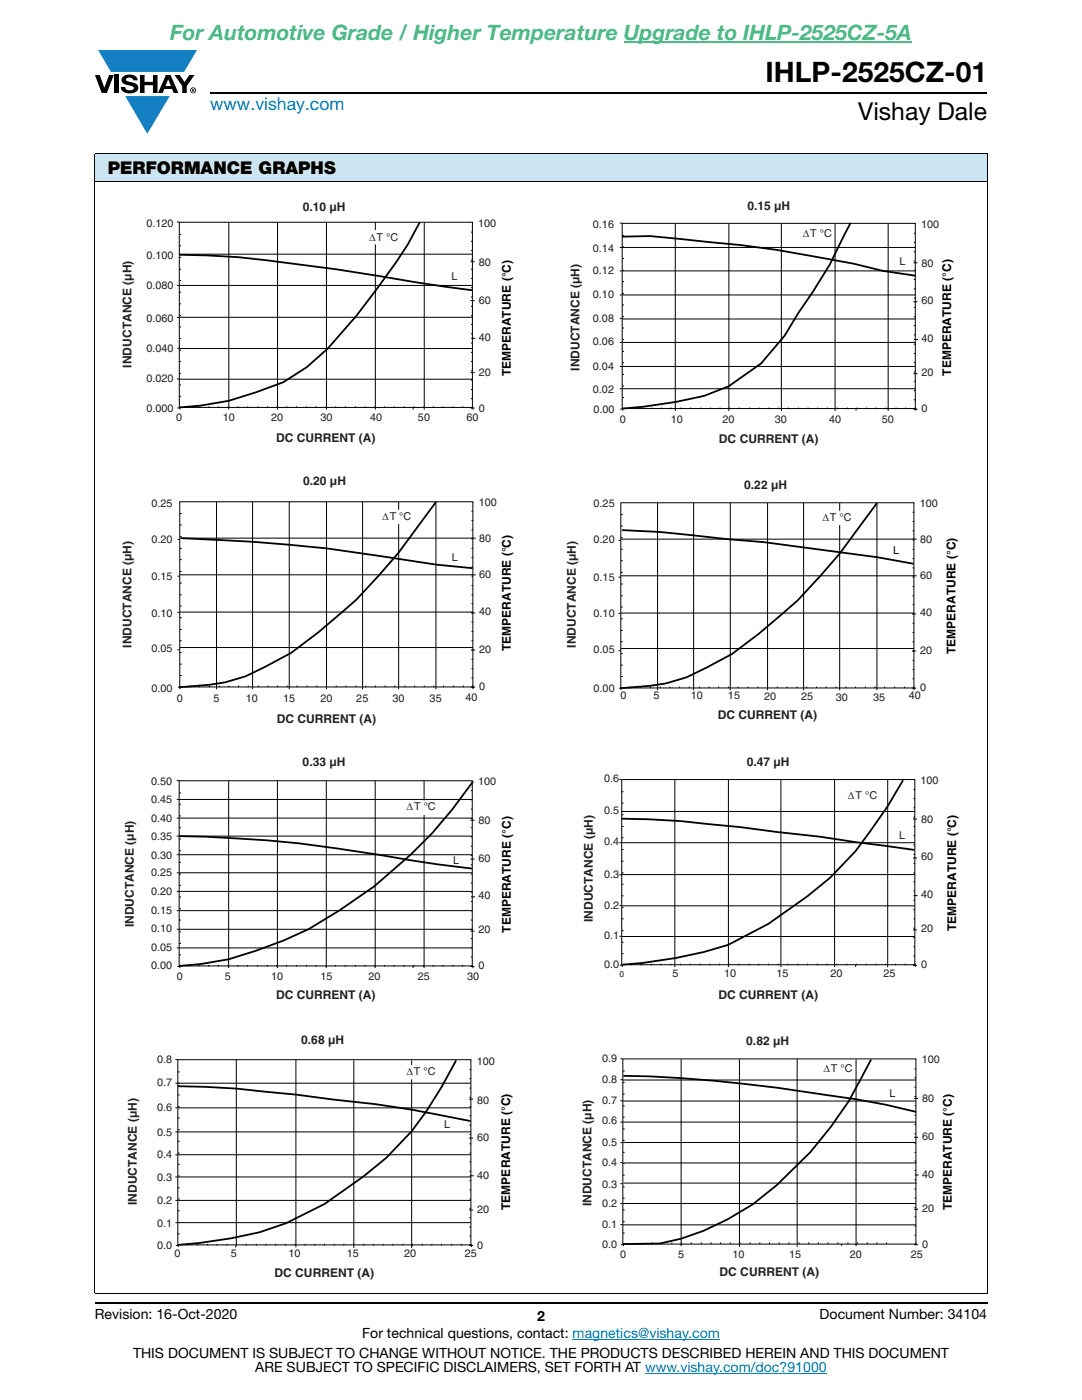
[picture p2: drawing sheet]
<svg xmlns="http://www.w3.org/2000/svg" width="216mm" height="279mm" viewBox="0 0 216 279" stroke-linecap="round" stroke-linejoin="round" font-family="sans-serif">
<g fill="#147fc3">
<path d="M19.6 10h19.7l-2.6 4.3h-1.1h-13.5z"/>
<path d="M25 19.2h8.9l-4.5 7.5z"/>
</g>
<g fill="#000">
<path d="M18.9 15h1l.9 2.5 1-2.5h.9l-1.4 3.6h-1zM22.9 15h.9v3.6h-.9zM24.6 15.3a2.1 2.1 0 0 1 2.8 .3l.1 .4h-.9a.79 .79 0 0 0-.7-.5 .79 .79 0 0 0-.8 .4l.3 .3 1 .2a1.08 1.08 0 0 1 1.2 1 1.08 1.08 0 0 1-1.1 1.2 1.73 1.73 0 0 1-2.4-1.2h.9a.96 .96 0 0 0 .8 .6 .96 .96 0 0 0 .9-.4 1.31 1.31 0 0 0-1.2-.6 1.03 1.03 0 0 1-1.1-.6 1.03 1.03 0 0 1 .2-1.1zM27.9 15h.9v1.3h1.7v-1.3h.9v3.6h-.9v-1.6h-1.7v1.6h-.9zM34.8 15h1.1l.9 1.4 1-1.4h1l-1.5 2.2v1.4h-.9v-1.4z"/>
<path d="M33.6 15.9l.5 1.3h-1.1zM33.1 15l-1.6 3.6h1l.3-.8h1.5l.3 .8h1l-1.6-3.6z"/>
<path d="M38.4 17.8h.2v.2h-.2zM38.3 17.7v.7h.1v-.3l.4 .3-.2-.3 .2-.2-.1-.2z"/>
<path d="M38.1 18a.46 .46 0 0 1 .9 0 .46 .46 0 0 1-.9 0zM37.9 18a.6 .6 0 0 0 1.2 0 .6 .6 0 0 0-1.2 0z"/>
</g>
<path d="M42 18.6h155M18.9 260h178.1" fill="none" stroke="#000" stroke-width=".36"/>
<path d="M124.5 8.3h57.4" fill="none" stroke="#4cbb84" stroke-width=".21"/>
<path d="M114.3 267.3h29.3M128.7 274h36.3" fill="none" stroke="#007ec4" stroke-width=".2"/>
<path d="M18.9 30.7h178.1v5.5h-178.1z" fill="#cce5f3"/>
<path d="M18.9 30.7h178.1M18.9 36.2h178.1M18.9 30.8v227.3M197 30.8v227.3M18.9 258.2h178.1" fill="none" stroke="#000" stroke-width=".2"/>
<path d="M35.8 44.4h58.5v36.9h-58.5z" fill="#fff"/>
<g fill="none" stroke="#000" stroke-width=".2">
<path d="M35.3 44.3h.4M35.3 57h.4M35.8 44.4h58.5v36.9h-58.5zM35.8 57h58.5M35.8 50.7h58.5M35.8 53.7h.3M35.8 46.8h.3M35.8 49.1h.3M35.8 51.4h.3M35.8 56h.3M35.8 58.3h.3M45.7 44.4v37.3"/>
<path d="M55.4 44.4v37.3M65.1 44.4v37.3M74.9 44.4v37.3M84.7 44.4v37.3M93.9 52.2h.8M93.9 60h.8M94 46.3h.3M94 48.2h.3M94 50h.3M94 51.9h.3M94 53.7h.3M94 55.6h.3"/>
<path d="M94 57.4h.3M94 59.3h.3M35.3 63.4h.4M35.3 75.6h.4M35.4 69.5h.4M35.8 75.7h58.5M35.8 63.3h58.5M35.8 69.6h58.5M35.8 67.6h.3M35.8 63h.3M35.8 72.2h.3M35.8 60.6h.3"/>
<path d="M35.8 65.2h.3M35.8 69.9h.3M35.8 74.5h.3M35.8 76.8h.3M35.8 79.1h.3M93.9 74.4h.8M94 61.1h.3M94 63h.3M94 64.8h.3M94 66.6h.3M94 68.5h.3M94 70.3h.3"/>
<path d="M94 72.2h.3M94 74h.3M94 75.9h.3M94 77.7h.3M94 79.6h.3M94 67.5h.8M35.4 81.4h.4M35.9 81.3v.4M37.7 81.1v.3M39.7 81.1v.3M41.7 81.1v.3M43.6 81.1v.3"/>
<path d="M45.6 81.1v.3M47.5 81.1v.3M49.4 81.1v.3M51.4 81.1v.3M53.4 81.1v.3M55.3 81.1v.3M57.2 81.1v.3M59.2 81.1v.3M61.2 81.1v.3M63.1 81.1v.3M65 81.1v.3M67 81.1v.3"/>
<path d="M68.9 81.1v.3M70.9 81.1v.3M72.9 81.1v.3M74.8 81.1v.3M76.7 81.1v.3M78.7 81.1v.3M80.7 81.1v.3M82.4 81.3v.4M82.6 81.1v.3M84.6 81.1v.3M86.5 81.1v.3M88.4 81.1v.3"/>
<path d="M90.4 81.1v.3M92.4 81.1v.3M93.9 81.4h.8M94.3 81.1v.3M94.4 81.3v.4"/>
</g>
<path d="M35.8 50.8a151.7 151.7 0 0 1 23.7 2l7.5 .9 15.4 2.5 11.8 1.7M83.8 44.4l-2.4 4.4a162.4 162.4 0 0 1-16 20.8l-4.2 3.7-4.7 3-5.5 2-5.4 1.7-5.6 1-4.2 .3" fill="none" stroke="#000" stroke-width=".36"/>
<path d="M72.9 46h6.3v2.6h-6.3z" fill="#fff"/>
<path d="M72.9 46h6.3v2.6h-6.3z" fill="none" stroke="#fff" stroke-width=".24"/>
<path d="M124.2 44.6h58.4v36.9h-58.4z" fill="#fff"/>
<g fill="none" stroke="#000" stroke-width=".2">
<path d="M123.7 49.4h.4M123.7 54.1h.4M123.7 44.5h.4M123.7 58.9h.4M124.2 44.6h58.4v36.9h-58.4zM124.2 58.9h58.4M124.2 49.4h58.4M124.2 54.1h58.4M124.2 47h.3M124.2 49.3h.3M124.2 51.6h.3M124.2 53.9h.3"/>
<path d="M124.2 56.2h.3M124.2 58.5h.3M134.7 44.6v36.9M145.4 44.6v36.9M155.9 44.6v36.9M166.6 44.6v36.9M177.2 44.6v36.9M182.3 52.5h.8M182.4 46.5h.3M182.4 48.4h.3M182.4 50.2h.3M182.4 52.1h.3"/>
<path d="M182.4 54h.3M182.4 55.8h.3M182.4 57.6h.3M182.4 59.5h.3M123.7 68.3h.4M123.7 77.6h.4M123.7 63.6h.4M123.7 73.1h.4M124.2 73.1h58.4M124.2 68.3h58.4M124.2 77.6h58.4M124.2 63.7h58.4"/>
<path d="M124.2 63.2h.3M124.2 72.4h.3M124.2 60.9h.3M124.2 65.5h.3M124.2 67.8h.3M124.2 70.1h.3M124.2 74.7h.3M124.2 77h.3M124.2 79.3h.3M182.3 60.2h.8M182.3 74.6h.8M182.4 61.4h.3"/>
<path d="M182.4 63.2h.3M182.4 65h.3M182.4 66.8h.3M182.4 68.7h.3M182.4 70.5h.3M182.4 72.4h.3M182.4 74.2h.3M182.4 76.1h.3M182.4 78h.3M182.4 79.8h.3M182.4 67.7h.8M123.8 81.6h.4"/>
<path d="M124.3 81.5v.5M126.1 81.3v.3M128 81.3v.3M130.1 81.3v.3M132 81.3v.3M133.9 81.3v.3M134.7 81.6v.4M135.9 81.3v.3M137.8 81.3v.3M139.8 81.3v.3M141.8 81.3v.3M143.7 81.3v.3"/>
<path d="M145.4 81.6v.4M145.6 81.3v.3M147.5 81.3v.3M149.5 81.3v.3M151.5 81.3v.3M153.4 81.3v.3M155.4 81.3v.3M155.9 81.6v.4M157.3 81.3v.3M159.3 81.3v.3M161.2 81.3v.3M163.2 81.3v.3"/>
<path d="M165.1 81.3v.3M166.6 81.6v.4M167 81.3v.3M169.1 81.3v.3M170.8 81.5v.4M171 81.3v.3M172.9 81.3v.3M174.8 81.3v.3M176.8 81.3v.3M177.2 81.6v.4M178.8 81.3v.3M180.7 81.3v.3"/>
<path d="M182.3 81.6h.8M182.7 81.3v.3M182.8 81.5v.5"/>
</g>
<path d="M124.2 47.2l5.5-.1 18.1 1.8 7.2 1 15.3 2.7 5.9 1.5 6.5 .9M169.7 44.5l-4.2 8.4-3.3 5.4-2.9 4.2-2.8 4.5-4.6 5.5-6.5 4.6-4.9 1.9-5.7 1.2-6.4 1-4.2 .3" fill="none" stroke="#000" stroke-width=".36"/>
<path d="M159.4 45.4h6.3v2.6h-6.3z" fill="#fff"/>
<path d="M159.4 45.4h6.3v2.6h-6.3z" fill="none" stroke="#fff" stroke-width=".24"/>
<path d="M35.9 100.1h58.5v37h-58.5z" fill="#fff"/>
<g fill="none" stroke="#000" stroke-width=".2">
<path d="M35.4 115h.4M35.4 107.6h.4M35.9 100.1h58.5v37h-58.5zM35.9 107.4h59M35.9 114.7h59M35.9 109.4h.3M35.9 118.7h.3M35.9 102.5h.3M35.9 104.8h.3M35.9 107.1h.3M35.9 111.7h.3M35.9 114h.3"/>
<path d="M35.9 116.4h.3M43.2 100.2v37.4M50.4 100.2v37.4M57.7 100.2v37.4M65.2 100.2v37.4M72.4 100.2v37.4M79.5 100.2v37.4M87 100.2v37.4M94.1 102h.3M94.1 103.9h.3M94.1 105.7h.3M94.1 107.6h.3"/>
<path d="M94.1 109.4h.3M94.1 111.3h.3M94.1 113.1h.3M94.1 115h.3M94.1 116.9h.3M94.1 118.7h.3M35.4 122.2h.4M35.4 129.7h.4M35.5 137.1h.4v.4M35.9 129.2h58.5M35.9 122.2h58.5M35.9 127.9h.3"/>
<path d="M35.9 121h.3M35.9 123.3h.3M35.9 125.6h.3M35.9 130.2h.3M35.9 132.5h.3M35.9 134.8h.3M37.8 136.8v.3M39.8 136.8v.3M41.8 136.8v.3M43.7 136.8v.3M45.7 136.8v.3M47.6 136.8v.3"/>
<path d="M49.5 136.8v.3M51.6 136.8v.3M53.5 136.8v.3M55.4 136.8v.3M57.3 136.8v.3M59.3 136.8v.3M61.3 136.8v.3M63.2 136.8v.3M67.1 136.8v.3M69 136.8v.3M71 136.8v.3M73 136.8v.3"/>
<path d="M74.9 136.8v.3M76.8 136.8v.3M78.8 136.8v.3M80.8 136.8v.3M82.7 136.8v.3M84.7 136.8v.3M86.6 136.8v.3M88.5 136.8v.3M90.5 136.8v.3M92.5 136.8v.3M94 122.3h.8M94 129.7h.8"/>
<path d="M94 137.1h.8M94.1 120.5h.3M94.1 124.2h.3M94.1 126h.3M94.1 127.9h.3M94.1 131.6h.3M94.1 133.4h.3M94.1 135.3h.3M94.4 136.8v.7"/>
</g>
<path d="M36.1 107.4a348.6 348.6 0 0 1 50.9 5.3l7.3 .7M87 100.2l-7.5 10.1-3.8 4.4-4.5 4.9-7.7 6.6-5.4 4.1-9.1 4.7-4.1 1.2-3.1 .5-5.9 .4" fill="none" stroke="#000" stroke-width=".36"/>
<path d="M75.5 101.8h6.3v2.7h-6.3z" fill="#fff"/>
<path d="M75.5 101.8h6.3v2.7h-6.3z" fill="none" stroke="#fff" stroke-width=".24"/>
<path d="M123.9 100.3h58.5v37h-58.5z" fill="#fff"/>
<g fill="none" stroke="#000" stroke-width=".2">
<path d="M123.4 115.2h.4M123.4 107.8h.4M123.9 100.3h58.5v37h-58.5zM123.9 107.6h59M123.9 114.9h59M123.9 109.6h.4M123.9 118.9h.4M123.9 102.7h.4M123.9 105h.4M123.9 107.3h.4M123.9 111.9h.4M123.9 114.2h.4"/>
<path d="M123.9 116.6h.4M131.2 100.4v37.4M138.4 100.4v37.4M145.7 100.4v37.4M153.2 100.4v37.4M160.4 100.4v37.4M167.5 100.4v37.4M175 100.4v37.4M182.1 102.2h.3M182.1 104.1h.3M182.1 105.9h.3M182.1 107.8h.3"/>
<path d="M182.1 109.6h.3M182.1 111.5h.3M182.1 113.3h.3M182.1 115.2h.3M182.1 117h.3M182.1 118.9h.3M123.4 122.4h.4M123.4 129.9h.4M123.5 137.3h.4v.4M123.9 129.4h58.5M123.9 122.4h58.5M123.9 128.1h.4"/>
<path d="M123.9 121.2h.4M123.9 123.5h.4M123.9 125.8h.4M123.9 130.4h.4M123.9 132.7h.4M123.9 135h.4M125.9 137v.3M127.8 137v.3M129.8 137v.3M131.7 137v.3M133.7 137v.3M135.6 137v.3"/>
<path d="M137.5 137v.3M139.6 137v.3M141.5 137v.3M143.4 137v.3M145.3 137v.3M147.3 137v.3M149.3 137v.3M151.2 137v.3M155.1 137v.3M157 137v.3M159 137v.3M161 137v.3"/>
<path d="M162.9 137v.3M164.8 137v.3M166.8 137v.3M168.8 137v.3M170.7 137v.3M172.7 137v.3M174.6 137v.3M176.5 137v.3M178.5 137v.3M180.5 137v.3M182 122.5h.8M182 129.9h.8"/>
<path d="M182 137.3h.8M182.1 120.7h.3M182.1 124.4h.3M182.1 126.2h.3M182.1 128.1h.3M182.1 131.8h.3M182.1 133.6h.3M182.1 135.5h.3M182.4 137v.7"/>
</g>
<path d="M124.1 105.8l7.5 .4 13.5 1.4 7.3 .6 22.6 3 7.3 1.3M175 100.4l-7.5 10.1-3.8 4.4-4.5 4.9-7.7 6.6-5.4 4.1-9.1 4.7-4.1 1.2-3.1 .5-5.9 .4" fill="none" stroke="#000" stroke-width=".36"/>
<path d="M163.3 102h6.3v2.7h-6.3z" fill="#fff"/>
<path d="M163.3 102h6.3v2.7h-6.3z" fill="none" stroke="#fff" stroke-width=".24"/>
<path d="M35.8 155.8h58.4v37h-58.4z" fill="#fff"/>
<g fill="none" stroke="#000" stroke-width=".2">
<path d="M35.3 155.8h.4M35.3 159.5h.4M35.8 155.8h58.4v37h-58.4zM35.8 159.5h58.4M35.8 158.2h.3M45.6 155.8v37.4M55.4 155.8v37.4M65.1 155.8v37.4M74.9 155.8v37.4M84.6 155.8v37.4M93.9 157.8h.4M93.9 159.6h.4"/>
<path d="M35.3 177.9h.4M35.3 174.2h.4M35.3 163.3h.4M35.3 166.9h.4M35.3 170.6h.4M35.8 174.2h58.4M35.8 163.3h58.4M35.8 166.9h58.4M35.8 170.6h58.4M35.8 177.9h58.4M35.8 165.2h.3M35.8 174.5h.3"/>
<path d="M35.8 160.5h.3M35.8 162.8h.3M35.8 167.4h.3M35.8 169.8h.3M35.8 172.1h.3M35.8 176.7h.3M35.8 179h.3M93.9 163.7h.8M93.9 171.5h.8M93.9 161.5h.4M93.9 163.3h.4M93.9 165.2h.4"/>
<path d="M93.9 167h.4M93.9 168.9h.4M93.9 170.7h.4M93.9 172.6h.4M93.9 174.5h.4M93.9 176.2h.4M93.9 178.1h.4M93.9 179.9h.4M94 179h.8M35.3 185.5h.4M35.3 181.7h.4M35.3 189.2h.4"/>
<path d="M35.4 192.9h.4M35.8 185.5h58.5M35.8 189.2h58.4M35.8 181.7h58.4M35.8 183.6h.3M35.8 181.4h.3M35.8 186h.3M35.8 188.3h.3M35.8 190.6h.3M35.9 192.8v.4M37.7 192.6v.3M39.6 192.6v.3"/>
<path d="M41.7 192.6v.3M43.6 192.6v.3M45.5 192.6v.3M47.5 192.6v.3M49.4 192.6v.3M51.4 192.6v.3M53.4 192.6v.3M55.3 192.6v.3M57.2 192.6v.3M59.1 192.6v.3M61.1 192.6v.3M63.1 192.6v.3"/>
<path d="M65 192.6v.3M67 192.6v.3M68.9 192.6v.3M70.9 192.6v.3M72.8 192.6v.3M74.8 192.6v.3M76.7 192.6v.3M78.6 192.6v.3M80.7 192.6v.3M82.4 192.8v.4M82.6 192.6v.3M84.5 192.6v.3"/>
<path d="M86.4 192.6v.3M88.4 192.6v.3M90.4 192.6v.3M92.3 192.6v.3M93.9 185.8h.8M93.9 192.9h.8M93.9 181.8h.4M93.9 183.6h.4M93.9 187.3h.4M93.9 189.2h.4M93.9 191h.4M94.3 192.6v.3"/>
<path d="M94.4 192.8v.4"/>
</g>
<path d="M94.4 155.9a95 95 0 0 1-32.9 29.6l-5 2.2-5.5 2.1-5.4 1.7-5.7 .9-4.1 .4M35.8 166.9a258 258 0 0 1 46 4.8l12.4 1.6" fill="none" stroke="#000" stroke-width=".36"/>
<path d="M80.3 159.9h6.3v2.6h-6.3z" fill="#fff"/>
<path d="M80.3 159.9h6.3v2.6h-6.3z" fill="none" stroke="#fff" stroke-width=".24"/>
<path d="M124.1 155.6h58.4v36.9h-58.4z" fill="#fff"/>
<g fill="none" stroke="#000" stroke-width=".2">
<path d="M123.6 155.5h.4M124.1 155.6h58.4v36.9h-58.4zM124.1 158h.3M134.7 155.6v36.9M145.3 155.6v36.9M155.8 155.6v36.9M166.5 155.6v36.9M177.1 155.6v36.9M182.3 157.5h.3M182.3 159.4h.3M123.6 168.2h.4M123.6 174.6h.4"/>
<path d="M124.1 174.5h58.4M124.1 161.9h58.4M124.1 168.2h58.4M124.1 164.9h.3M124.1 174.2h.3M124.1 160.3h.3M124.1 162.6h.3M124.1 167.2h.3M124.1 169.5h.3M124.1 171.9h.3M124.1 176.5h.3M124.1 178.8h.3"/>
<path d="M182.2 163.5h.8M182.2 171.2h.8M182.3 161.2h.3M182.3 163.1h.3M182.3 164.9h.3M182.3 166.8h.3M182.3 168.6h.3M182.3 170.5h.3M182.3 172.4h.3M182.3 174.2h.3M182.3 176h.3M182.3 177.8h.3"/>
<path d="M182.3 179.7h.3M182.3 178.7h.8M123.6 186.9h.4M123.6 180.7h.5M123.7 192.6h.4M124.1 186.9h58.4M124.1 180.8h58.4M124.1 183.4h.3M124.1 181.1h.3M124.1 185.7h.3M124.1 188h.3M124.1 190.3h.3"/>
<path d="M124.2 192.5v.5M126 192.3v.3M128 192.3v.3M130 192.3v.3M131.9 192.3v.3M133.8 192.3v.3M134.7 192.6v.4M135.8 192.3v.3M137.7 192.3v.3M139.7 192.3v.3M141.7 192.3v.3M143.6 192.3v.3"/>
<path d="M145.3 192.6v.4M145.5 192.3v.3M147.4 192.3v.3M149.5 192.3v.3M151.4 192.3v.3M153.3 192.3v.3M155.3 192.3v.3M155.8 192.6v.4M157.2 192.3v.3M159.2 192.3v.3M161.1 192.3v.3M163.1 192.3v.3"/>
<path d="M165 192.3v.3M166.5 192.6v.4M167 192.3v.3M169 192.3v.3M170.7 192.5v.4M170.9 192.3v.3M172.8 192.3v.3M174.7 192.3v.3M176.7 192.3v.3M177.1 192.6v.4M178.7 192.3v.3M180.6 192.3v.3"/>
<path d="M182.2 185.6h.8M182.2 192.6h.8M182.3 181.5h.3M182.3 183.4h.3M182.3 185.2h.3M182.3 187.1h.3M182.3 189h.3M182.3 190.8h.3M182.6 192.3v.3M182.7 192.5v.5"/>
</g>
<path d="M180.2 155.7l-3.1 5.3-6.4 8.9-5 5.2-4.6 3.8-7.8 5.5-8 4.2a88.7 88.7 0 0 1-21.2 3.9M124.1 163.4l5.4 .1 6.3 .4 11.9 1.2 15.9 1.9 18.9 2.6" fill="none" stroke="#000" stroke-width=".36"/>
<path d="M168.4 157.5h6.3v2.7h-6.3z" fill="#fff"/>
<path d="M168.4 157.5h6.3v2.7h-6.3z" fill="none" stroke="#fff" stroke-width=".24"/>
<path d="M35.5 211.5h58.5v36.9h-58.5z" fill="#fff"/>
<g fill="none" stroke="#000" stroke-width=".2">
<path d="M35 216.2h.4M35 211.4h.4M35.5 211.5h58.5v36.9h-58.5zM35.5 216.2h58.5M35.5 213.9h.3M35.5 218.5h.3M47.2 211.5v37M59 211.5v37M70.6 211.6v37M82.1 211.6v37.4M93.6 219.4h.8M93.7 213.5h.3"/>
<path d="M93.7 215.3h.3M93.7 217.1h.3M93.7 219h.3M35 221.1h.4M35 239.6h.4M35 234.9h.4M35 225.9h.4M35 230.5h.4M35.5 230.5h58.5M35.5 225.9h58.5M35.5 234.9h58.5M35.5 221.1h58.5"/>
<path d="M35.5 239.6h58.5M35.5 220.9h.3M35.5 230.1h.3M35.5 239.3h.3M35.5 223.1h.3M35.5 225.5h.3M35.5 227.8h.3M35.5 232.4h.3M35.5 234.7h.3M35.5 237h.3M93.6 227.1h.8M93.7 220.9h.3"/>
<path d="M93.7 222.7h.3M93.7 224.6h.3M93.7 226.4h.3M93.7 228.3h.3M93.7 230.1h.3M93.7 231.9h.3M93.7 233.7h.3M93.7 235.6h.3M93.7 237.5h.3M93.7 239.3h.3M93.7 234.7h.8M35 244h.4"/>
<path d="M35.1 248.6h.4M35.5 244h58.5M35.5 241.6h.3M35.5 244h.3M35.5 246.2h.3M35.6 248.5v.4M37.4 248.2v.4M39.4 248.2v.4M41.4 248.2v.4M43.3 248.2v.4M45.3 248.2v.4M47 248.5v.4"/>
<path d="M47.2 248.2v.4M49.1 248.2v.4M51.1 248.2v.4M53.1 248.2v.4M55 248.2v.4M56.9 248.2v.4M58.9 248.2v.4M59 248.5v.4M60.9 248.2v.4M62.8 248.2v.4M64.7 248.2v.4M66.7 248.2v.4"/>
<path d="M68.6 248.2v.4M70.6 248.6v.4M70.6 248.2v.4M72.6 248.2v.4M74.5 248.2v.4M76.4 248.2v.4M78.4 248.2v.4M80.4 248.2v.4M82.3 248.2v.4M84.3 248.2v.4M86.2 248.2v.4M88.1 248.2v.4"/>
<path d="M90.1 248.2v.4M92.1 248.2v.4M93.6 241.5h.8M93.6 248.6h.8M93.7 241.1h.3M93.7 243h.3M93.7 244.9h.3M93.7 246.7h.3M94 248.2v.4M94.1 248.5v.4"/>
</g>
<path d="M35.5 216.8l5.4 .1 6.3 .4 11.9 1.2 7.2 .9a220.4 220.4 0 0 1 27.6 4.3M91 211.6l-2.9 5.3a53.5 53.5 0 0 1-15.6 17.9l-7.8 5.5-7.6 3.8-5.3 1.8-5.6 1.2-6.5 1-4.2 .3" fill="none" stroke="#000" stroke-width=".36"/>
<path d="M80.3 212.7h6.3v2.6h-6.3z" fill="#fff"/>
<path d="M80.3 212.7h6.3v2.6h-6.3z" fill="none" stroke="#fff" stroke-width=".24"/>
<path d="M124.3 211.3h58.5v37h-58.5z" fill="#fff"/>
<g fill="none" stroke="#000" stroke-width=".2">
<path d="M123.8 215.5h.4M123.8 211.3h.4M123.8 219.7h.4M124.3 215.5h58.5M124.3 219.7h58.5M124.3 211.3h58.5v37h-58.5zM124.3 213.8h.3M124.3 216h.3M124.3 218.4h.3M135.9 211.4v37.3M147.5 211.4v37.4M159.1 211.3v37"/>
<path d="M170.8 211.4v37.3M182.4 219.2h.8M182.5 213.3h.3M182.5 215.1h.3M182.5 217h.3M182.5 218.8h.3M123.8 223.9h.4M123.8 228h.4M123.8 232h.4M123.8 236.2h.4M124.3 228h58.5M124.3 223.9h58.5"/>
<path d="M124.3 220.7h.3M124.3 230h.3M124.3 239.1h.3M124.3 222.9h.3M124.3 225.3h.3M124.3 227.6h.3M124.3 232.2h.3M124.3 234.5h.3M124.3 236.9h.3M124.4 232.1h58.5M124.4 236.1h58.5M182.4 227h.8"/>
<path d="M182.5 220.7h.3M182.5 222.5h.3M182.5 224.4h.3M182.5 226.3h.3M182.5 228.1h.3M182.5 230h.3M182.5 231.7h.3M182.5 233.6h.3M182.5 235.4h.3M182.5 237.3h.3M182.5 239.1h.3M182.5 234.5h.8"/>
<path d="M123.8 240.2h.4M123.8 244.4h.4M123.9 248.4h.4M124.3 241.5h.3M124.3 243.8h.3M124.3 246.1h.3M124.3 240.2h58.5M124.3 244.4h58.5M124.4 248.3v.4M130.2 247.9v.4M132.1 247.9v.4M134.1 247.9v.4"/>
<path d="M136 247.9v.4M137.9 247.9v.4M139.9 247.9v.4M141.9 247.9v.4M143.8 247.9v.4M145.7 247.9v.4M147.7 247.9v.4M149.7 247.9v.4M151.6 247.9v.4M153.5 247.9v.4M155.5 247.9v.4M157.4 247.9v.4"/>
<path d="M159.1 248.4v.4M159.4 247.9v.4M161.4 247.9v.4M163.3 247.9v.4M165.2 247.9v.4M167.2 247.9v.4M167.9 248.3v.4M169.2 247.9v.4M171.1 247.9v.4M173.1 247.9v.4M175 247.9v.4M176.9 247.9v.4"/>
<path d="M182.4 241.3h.8M182.4 248.4h.8M182.5 241h.3M182.5 242.8h.3M182.5 244.7h.3M182.5 246.5h.3M182.8 248.1v.3h-.3"/>
</g>
<path d="M124.4 214.7a280.9 280.9 0 0 1 39.7 3.7l6.7 1 5.9 1.1 6.1 1.4M173.8 211.5l-4.4 8.2a74.9 74.9 0 0 1-19.2 20.7 48.4 48.4 0 0 1-18.5 7.8l-7.4 .1" fill="none" stroke="#000" stroke-width=".36"/>
<path d="M163.5 212.1h6.3v2.6h-6.3z" fill="#fff"/>
<path d="M163.5 212.1h6.3v2.6h-6.3z" fill="none" stroke="#fff" stroke-width=".24"/>
<text font-size="5.6" x="152.8" y="16.4">IHLP-2525CZ-01</text>
<text font-size="4.9" x="171.3" y="24">Vishay Dale</text>
<text font-size="4.2" fill="#4cbb84" x="34" y="8">For Automotive Grade / Higher Temperature Upgrade to IHLP-2525CZ-5A</text>
<text font-size="3.5" fill="#007ec4" x="42" y="21.9">www.vishay.com</text>
<text font-size="3.5" x="21.5" y="34.8">PERFORMANCE GRAPHS</text>
<g font-size="2.8">
<text x="18.9" y="263.3">Revision: 16-Oct-2020</text>
<text x="107.2" y="263.6">2</text>
<text x="163.6" y="263.3">Document Number: 34104</text>
<text x="72.3" y="267.1">For technical questions, contact: magnetics@vishay.com</text>
<text x="26.5" y="271">THIS DOCUMENT IS SUBJECT TO CHANGE WITHOUT NOTICE. THE PRODUCTS DESCRIBED HEREIN AND THIS DOCUMENT</text>
<text x="50.9" y="273.8">ARE SUBJECT TO SPECIFIC DISCLAIMERS, SET FORTH AT www.vishay.com/doc?91000</text>
</g>
<g font-size="2.4" fill="#231f20">
<text x="149.1" y="41.9">0.15 µH</text>
<text x="60.4" y="42.1">0.10 µH</text>
<text x="26.2" y="73.3" transform="rotate(-90 26.2 73.3)">INDUCTANCE (µH)</text>
<text x="115.7" y="74" transform="rotate(-90 115.7 74)">INDUCTANCE (µH)</text>
<text x="55.1" y="88.2">DC CURRENT (A)</text>
<text x="143.5" y="88.4">DC CURRENT (A)</text>
<text x="60.5" y="96.9">0.20 µH</text>
<text x="148.5" y="97.7">0.22 µH</text>
<text x="26.2" y="129.3" transform="rotate(-90 26.2 129.3)">INDUCTANCE (µH)</text>
<text x="114.9" y="129.3" transform="rotate(-90 114.9 129.3)">INDUCTANCE (µH)</text>
<text x="143.2" y="143.6">DC CURRENT (A)</text>
<text x="55.2" y="144.4">DC CURRENT (A)</text>
<text x="60.4" y="152.9">0.33 µH</text>
<text x="149" y="152.9">0.47 µH</text>
<text x="26.7" y="185.1" transform="rotate(-90 26.7 185.1)">INDUCTANCE (µH)</text>
<text x="118.3" y="184" transform="rotate(-90 118.3 184)">INDUCTANCE (µH)</text>
<text x="55.1" y="199.4">DC CURRENT (A)</text>
<text x="143.4" y="199.3">DC CURRENT (A)</text>
<text x="60.1" y="208.3">0.68 µH</text>
<text x="148.9" y="208.6">0.82 µH</text>
<text x="27.3" y="240.5" transform="rotate(-90 27.3 240.5)">INDUCTANCE (µH)</text>
<text x="118" y="240.8" transform="rotate(-90 118 240.8)">INDUCTANCE (µH)</text>
<text x="54.8" y="254.9">DC CURRENT (A)</text>
<text x="143.6" y="254.6">DC CURRENT (A)</text>
</g>
<g font-size="2.4">
<text x="101.9" y="75.1" transform="rotate(-90 101.9 75.1)">TEMPERATURE (°C)</text>
<text x="189.8" y="75" transform="rotate(-90 189.8 75)">TEMPERATURE (°C)</text>
<text x="101.9" y="130" transform="rotate(-90 101.9 130)">TEMPERATURE (°C)</text>
<text x="190.6" y="130.5" transform="rotate(-90 190.6 130.5)">TEMPERATURE (°C)</text>
<text x="190.8" y="185.8" transform="rotate(-90 190.8 185.8)">TEMPERATURE (°C)</text>
<text x="101.9" y="186.1" transform="rotate(-90 101.9 186.1)">TEMPERATURE (°C)</text>
<text x="101.8" y="241.5" transform="rotate(-90 101.8 241.5)">TEMPERATURE (°C)</text>
<text x="189.9" y="241.6" transform="rotate(-90 189.9 241.6)">TEMPERATURE (°C)</text>
</g>
<g font-size="2.2" fill="#231f20">
<text x="29.2" y="45.3">0.120</text>
<text x="95.4" y="45.3">100</text>
<text x="118.3" y="45.5">0.16</text>
<text x="160.2" y="47.3">ΔT °C</text>
<text x="183.8" y="45.4">100</text>
<text x="29.2" y="51.6">0.100</text>
<text x="73.7" y="48">Δ</text>
<text x="75.2" y="48">T °C</text>
<text x="95.5" y="53">80</text>
<text x="118.3" y="50.2">0.14</text>
<text x="179.5" y="53">L</text>
<text x="183.9" y="53.2">80</text>
<text x="29.2" y="57.7">0.080</text>
<text x="90.1" y="55.9">L</text>
<text x="118.3" y="54.8">0.12</text>
<text x="118.3" y="59.6">0.10</text>
<text x="29.2" y="64.2">0.060</text>
<text x="95.5" y="60.6">60</text>
<text x="118.3" y="64.2">0.08</text>
<text x="183.9" y="60.7">60</text>
<text x="29.2" y="70.3">0.040</text>
<text x="95.5" y="68.1">40</text>
<text x="118.3" y="68.9">0.06</text>
<text x="183.9" y="68.2">40</text>
<text x="29.2" y="76.3">0.020</text>
<text x="95.5" y="75">20</text>
<text x="118.3" y="73.8">0.04</text>
<text x="183.9" y="75">20</text>
<text x="29.2" y="82.2">0.000</text>
<text x="95.5" y="82.2">0</text>
<text x="118.3" y="78.5">0.02</text>
<text x="118.4" y="82.4">0.00</text>
<text x="183.9" y="82.2">0</text>
<text x="35.2" y="84.1">0</text>
<text x="44.5" y="84.1">10</text>
<text x="54.1" y="84.1">20</text>
<text x="64" y="84.1">30</text>
<text x="73.8" y="84.1">40</text>
<text x="83.4" y="84.1">50</text>
<text x="93.1" y="84.1">60</text>
<text x="123.7" y="84.4">0</text>
<text x="133.9" y="84.3">10</text>
<text x="144.2" y="84.3">20</text>
<text x="154.6" y="84.3">30</text>
<text x="165.4" y="84.3">40</text>
<text x="176" y="84.3">50</text>
<text x="30.2" y="101.2">0.25</text>
<text x="95.5" y="100.9">100</text>
<text x="118.4" y="101.2">0.25</text>
<text x="183.5" y="101.1">100</text>
<text x="76.3" y="103.9">ΔT °C</text>
<text x="164.1" y="104">ΔT °C</text>
<text x="30.2" y="108.4">0.20</text>
<text x="90.2" y="111.9">L</text>
<text x="95.6" y="108.1">80</text>
<text x="118.4" y="108.5">0.20</text>
<text x="183.6" y="108.3">80</text>
<text x="30.2" y="115.8">0.15</text>
<text x="95.6" y="115.4">60</text>
<text x="118.4" y="115.9">0.15</text>
<text x="183.6" y="115.6">60</text>
<text x="30.2" y="123.1">0.10</text>
<text x="95.6" y="122.7">40</text>
<text x="118.4" y="123.2">0.10</text>
<text x="183.6" y="122.9">40</text>
<text x="30.2" y="130.2">0.05</text>
<text x="95.6" y="130.3">20</text>
<text x="118.4" y="130.3">0.05</text>
<text x="183.6" y="130.5">20</text>
<text x="95.6" y="137.7">0</text>
<text x="183.6" y="137.9">0</text>
<text x="30.2" y="138.1">0.00</text>
<text x="35.3" y="140.1">0</text>
<text x="42.6" y="140.1">5</text>
<text x="49" y="140">10</text>
<text x="56.5" y="140">15</text>
<text x="64" y="140">20</text>
<text x="71.1" y="140">25</text>
<text x="78.3" y="140">30</text>
<text x="85.7" y="140">35</text>
<text x="92.9" y="139.8">40</text>
<text x="118.4" y="138.1">0.00</text>
<text x="123.8" y="139.5">0</text>
<text x="130.4" y="139.4">5</text>
<text x="137.8" y="139.6">10</text>
<text x="145.3" y="139.6">15</text>
<text x="152.5" y="139.7">20</text>
<text x="159.9" y="139.7">25</text>
<text x="166.8" y="139.8">30</text>
<text x="174.2" y="139.8">35</text>
<text x="181.4" y="139.6">40</text>
<text x="30.2" y="156.6">0.50</text>
<text x="30.2" y="160.3">0.45</text>
<text x="81.1" y="161.7">ΔT °C</text>
<text x="95.4" y="156.7">100</text>
<text x="120.6" y="156.1">0.6</text>
<text x="169.2" y="159.4">ΔT °C</text>
<text x="183.7" y="156.4">100</text>
<text x="30.2" y="164">0.40</text>
<text x="30.2" y="167.6">0.35</text>
<text x="95.5" y="164.5">80</text>
<text x="120.6" y="162.4">0.5</text>
<text x="179.4" y="167.5">L</text>
<text x="183.8" y="164.2">80</text>
<text x="30.2" y="171.4">0.30</text>
<text x="90.4" y="172.4">L</text>
<text x="95.5" y="172.1">60</text>
<text x="120.6" y="168.7">0.4</text>
<text x="183.8" y="171.7">60</text>
<text x="30.2" y="174.8">0.25</text>
<text x="30.2" y="178.6">0.20</text>
<text x="95.5" y="179.5">40</text>
<text x="120.6" y="175.2">0.3</text>
<text x="183.8" y="179.2">40</text>
<text x="30.2" y="182.5">0.15</text>
<text x="120.6" y="181.4">0.2</text>
<text x="30.2" y="186">0.10</text>
<text x="30.2" y="189.9">0.05</text>
<text x="95.5" y="186.3">20</text>
<text x="120.6" y="187.5">0.1</text>
<text x="183.8" y="186">20</text>
<text x="30.2" y="193.5">0.00</text>
<text x="35.3" y="195.6">0</text>
<text x="44.9" y="195.6">5</text>
<text x="54.1" y="195.6">10</text>
<text x="63.9" y="195.6">15</text>
<text x="73.5" y="195.6">20</text>
<text x="83.4" y="195.6">25</text>
<text x="93.2" y="195.6">30</text>
<text x="95.5" y="193.5">0</text>
<text x="120.6" y="193.1">0.0</text>
<text x="134.2" y="194.9">5</text>
<text x="144.5" y="194.9">10</text>
<text x="154.9" y="194.9">15</text>
<text x="165.7" y="194.9">20</text>
<text x="176.3" y="194.9">25</text>
<text x="183.8" y="193.2">0</text>
<text x="31.4" y="212.1">0.8</text>
<text x="81.1" y="214.5">Δ</text>
<text x="82.6" y="214.5">T °C</text>
<text x="95.1" y="212.5">100</text>
<text x="120.2" y="211.9">0.9</text>
<text x="164.3" y="214">ΔT °C</text>
<text x="183.9" y="212.2">100</text>
<text x="31.4" y="221.8">0.6</text>
<text x="31.4" y="216.6">0.7</text>
<text x="95.2" y="220.3">80</text>
<text x="120.2" y="220.3">0.7</text>
<text x="120.2" y="216.1">0.8</text>
<text x="177.5" y="219">L</text>
<text x="184" y="220">80</text>
<text x="31.4" y="226.7">0.5</text>
<text x="88.6" y="225.1">L</text>
<text x="95.2" y="227.8">60</text>
<text x="120.2" y="224.4">0.6</text>
<text x="184" y="227.6">60</text>
<text x="31.4" y="231.2">0.4</text>
<text x="120.2" y="232.6">0.4</text>
<text x="120.2" y="228.6">0.5</text>
<text x="31.4" y="235.6">0.3</text>
<text x="95.2" y="235.3">40</text>
<text x="120.2" y="237">0.3</text>
<text x="184" y="235.2">40</text>
<text x="31.4" y="240.3">0.2</text>
<text x="31.4" y="244.8">0.1</text>
<text x="95.2" y="242.2">20</text>
<text x="120.2" y="241">0.2</text>
<text x="120.2" y="245.2">0.1</text>
<text x="184" y="241.8">20</text>
<text x="31.4" y="249.3">0.0</text>
<text x="34.8" y="251">0</text>
<text x="46.1" y="250.9">5</text>
<text x="57.6" y="250.9">10</text>
<text x="69.2" y="250.9">15</text>
<text x="80.6" y="250.9">20</text>
<text x="92.7" y="250.9">25</text>
<text x="95.2" y="249.4">0</text>
<text x="120.2" y="249">0.0</text>
<text x="123.7" y="251.1">0</text>
<text x="135.3" y="251.1">5</text>
<text x="146.1" y="251.1">10</text>
<text x="157.5" y="251.1">15</text>
<text x="169.6" y="251.1">20</text>
<text x="181.7" y="251.1">25</text>
<text x="184" y="249">0</text>
</g>
<text font-size="2.2" x="178.2" y="110.7">L</text>
<text font-size="1.7" fill="#231f20" x="123.6" y="195">0</text>
</svg>
